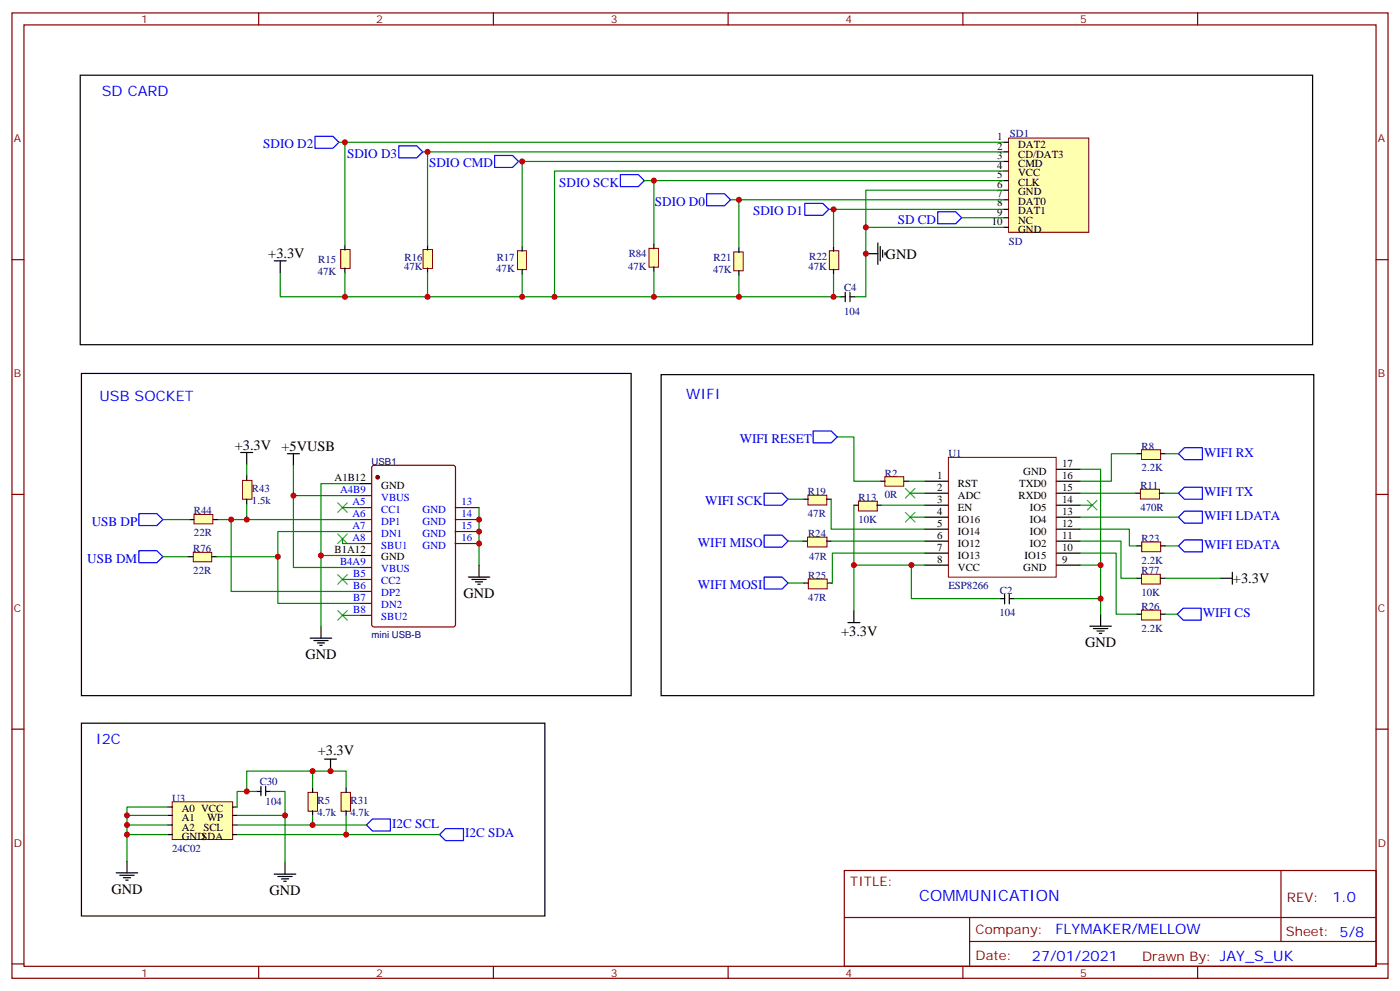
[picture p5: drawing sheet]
<svg xmlns="http://www.w3.org/2000/svg" width="412mm" height="292mm" viewBox="0 0 412 292" stroke-linecap="round" stroke-linejoin="round" font-family="sans-serif">
<g fill="none" stroke="#870000" stroke-width=".35">
<path d="M3.5 3.8h405.4v284.3h-405.4zM7.1 7.3h398.2v277.3h-398.2zM76.2 3.8v3.5M145.3 3.8v3.5M214.5 3.8v3.5M283.6 3.8v3.5M352.8 3.8v3.5M3.5 76.5h3.6M405.3 76.5h3.6M3.5 145.6h3.6M405.3 145.6h3.6M3.5 214.8h3.6"/>
<path d="M405.3 214.8h3.6M248.7 256.4h156.6v28.2h-156.6zM377.3 256.4v20.9M248.7 270.2h156.5M285.6 277.3h119.6M285.6 270.2v14.2M3.5 283.9h3.6M76.2 284.6v3.5M145.3 284.6v3.5M214.5 284.6v3.5M283.6 284.6v3.5M352.8 284.6v3.5"/>
<path d="M405.3 283.9h3.6"/>
</g>
<path d="M191.2 73.1h2.7v5.6h-2.7z" fill="#ffffb0" stroke="#800000" stroke-width=".29"/>
<path d="M192.6 71.9v1.4M192.6 78.6v1.4M247.6 87.4h1.4M249 86.1v2.8M250.4 86.1v2.8M250.5 87.4h1.4" fill="none" stroke="#000" stroke-width=".35"/>
<path d="M244.3 73.9h2.8v5.5h-2.8z" fill="#ffffb0" stroke="#800000" stroke-width=".29"/>
<path d="M245.5 72.6v1.4M245.5 79.3v1.4" fill="none" stroke="#000" stroke-width=".35"/>
<path d="M216.1 74.2h2.8v5.6h-2.8z" fill="#ffffb0" stroke="#800000" stroke-width=".29"/>
<path d="M217.7 73v1.3M217.7 79.7v1.4" fill="none" stroke="#000" stroke-width=".35"/>
<path d="M152.4 73.9h2.7v5.5h-2.7z" fill="#ffffb0" stroke="#800000" stroke-width=".29"/>
<path d="M153.8 72.6v1.4M153.8 79.3v1.4" fill="none" stroke="#000" stroke-width=".35"/>
<path d="M124.6 73.5h2.8v5.6h-2.8z" fill="#ffffb0" stroke="#800000" stroke-width=".29"/>
<path d="M125.9 72.2v1.4M125.9 79v1.4" fill="none" stroke="#000" stroke-width=".35"/>
<path d="M100.4 73.5h2.7v5.6h-2.7z" fill="#ffffb0" stroke="#800000" stroke-width=".29"/>
<path d="M101.6 72.2v1.4M101.6 79v1.4" fill="none" stroke="#000" stroke-width=".35"/>
<path d="M297.1 40.7h23.6v27.7h-23.6z" fill="#ffffb0" stroke="#800000" stroke-width=".29"/>
<g fill="none" stroke="#000" stroke-width=".35">
<path d="M295.6 41.9h1.4M295.6 44.7h1.4M295.6 47.6h1.4M295.6 50.4h1.4M295.6 53.2h1.4M295.6 56h1.4M295.6 58.8h1.4M80.8 76.8h3.5M82.5 76.8v3.6M255.1 74.7h3.5M258.6 71.5v6.4M259.3 72.6v4.2"/>
<path d="M260 73.7v2.1M260.7 74.4v.7M295.6 61.7h1.4M295.6 64.1h1.4M295.6 67h1.4"/>
</g>
<path d="M92.8 40.1h5.3l1.7 1.8-1.7 1.8h-5.3zM117.5 43h5.3l1.7 1.7-1.7 1.8h-5.3zM145.7 45.8h5.3l1.8 1.8-1.8 1.7h-5.3zM182.7 51.4h5.3l1.8 1.8-1.8 1.8h-5.3zM208.1 57.1h5.3l1.8 1.7-1.8 1.8h-5.3zM237.1 59.9h5.3l1.7 1.8-1.7 1.7h-5.3zM276.2 62.4h5.3l1.8 1.7-1.8 1.8h-5.3z" fill="none" stroke="#00f" stroke-width=".35"/>
<g fill="none" stroke="#008700" stroke-width=".35">
<path d="M99.8 41.9h195.8M101.6 41.9v30.3M124.5 44.7h171.1M125.9 44.7v27.5M152.8 47.6h142.8M153.8 47.6v25M189.8 53.2h105.8M192.6 53.2v18.7M215.2 58.8h80.4M217.7 58.8v14.2M295.6 50.4h-132.3v37h-80.8v-7M295.6 56h-40.5v11h40.5"/>
<path d="M244.1 61.7h51.5M245.5 61.7v10.9M255.1 67v20.4h-3.2M283.3 64.1h12.3M101.6 80.4v7M125.9 80.4v7M153.8 80.7v6.7M192.6 80v7.4h-29.3M217.7 81.1v6.3h-25.1M245.5 80.7v6.7h-27.8M245.5 87.4h2.1"/>
</g>
<path d="M71.5 141.5h2.7v5.6h-2.7z" fill="#ffffb0" stroke="#800000" stroke-width=".29"/>
<path d="M72.7 140v1.4M72.7 147.1v1.3" fill="none" stroke="#000" stroke-width=".35"/>
<path d="M56.9 162.7h5.5v2.8h-5.5z" fill="#ffffb0" stroke="#800000" stroke-width=".29"/>
<path d="M55.4 164h1.4M62.5 164h1.4" fill="none" stroke="#000" stroke-width=".35"/>
<path d="M57.1 151.5h5.6v2.8h-5.6z" fill="#ffffb0" stroke="#800000" stroke-width=".29"/>
<g fill="none" stroke="#000" stroke-width=".35">
<path d="M70.9 133.3h3.5M72.7 133.3v3.5M84.7 133.6h3.5M86.4 133.6v3.6M55.7 153h1.4M62.8 153h1.4M105.8 142.5h3.6M105.8 163.6h3.6M137.9 170h6.4M139 170.7h4.2M140.1 171.4h2.1M140.8 172.1h.7"/>
<path d="M141.1 166.4v3.6M91.4 188h6.3M92.4 188.7h4.3M93.5 189.4h2.1M94.2 190.1h.7M94.5 184.4v3.6"/>
</g>
<g fill="none" stroke="#870000" stroke-width=".35">
<path d="M109.7 137.2l.5-.2h23.3l.6 .5 .1 46.5-.5 .6-23.5 .1-.7-.5v-46.5zM105.8 156.6h3.6M105.8 153h3.6M105.8 149.5h3.6M105.8 146h3.6M134.1 156.6h7M134.1 153h7M134.1 149.5h7M105.8 160.1h3.6M105.8 177.7h3.6M105.8 174.2h3.6M105.8 170.7h3.6"/>
<path d="M105.8 167.1h3.6M134.1 160.1h7M105.8 181.3h3.6"/>
</g>
<circle cx="111.2" cy="140.6" r=".53" fill="#870000" stroke="#870000" stroke-width=".35"/>
<path d="M99.5 157.3l2.8 2.8M99.5 148.1l2.8 2.8M102.3 157.3l-2.8 2.8M102.3 148.1l-2.8 2.8M99.5 169.3l2.8 2.8M99.5 179.8l2.8 2.9M102.3 169.3l-2.8 2.8M102.3 179.8l-2.8 2.9" fill="none" stroke="#3c3" stroke-width=".35"/>
<g fill="none" stroke="#008700" stroke-width=".35">
<path d="M86.4 137.2v8.8h19.4M48 153h7.7M64.2 153h41.6M68.1 153v21.2h37.7M72.7 148.4v4.6M86.4 146v21.1h19.4M100.9 158.7v1.4h4.9M100.9 149.5h4.9M105.8 142.5h-11.3v21.1h11.3M105.8 156.6h-24v21.1h24M141.1 149.5v16.9M48 164h7.4"/>
<path d="M63.9 164h17.9M94.5 163.6v20.8M100.9 170.7h4.9M100.9 181.3h4.9"/>
</g>
<path d="M40.9 151.3h5.3l1.8 1.7-1.8 1.8h-5.3zM40.9 162.2h5.3l1.8 1.8-1.8 1.7h-5.3z" fill="none" stroke="#00f" stroke-width=".35"/>
<path d="M336.2 169.1h5.6v2.9h-5.6z" fill="#ffffb0" stroke="#800000" stroke-width=".29"/>
<path d="M334.8 170.3h1.4M341.9 170.3h1.4" fill="none" stroke="#000" stroke-width=".35"/>
<path d="M252.9 147.6h5.5v2.9h-5.5z" fill="#ffffb0" stroke="#800000" stroke-width=".29"/>
<path d="M251.5 148.8h1.4M258.3 148.8h1.3" fill="none" stroke="#000" stroke-width=".35"/>
<path d="M335.9 144.1h5.6v2.9h-5.6z" fill="#ffffb0" stroke="#800000" stroke-width=".29"/>
<path d="M334.4 145.3h1.4M341.5 145.3h1.4" fill="none" stroke="#000" stroke-width=".35"/>
<path d="M336.3 132.5h5.6v2.8h-5.6z" fill="#ffffb0" stroke="#800000" stroke-width=".29"/>
<path d="M334.8 133.6h1.4M341.9 133.6h1.4" fill="none" stroke="#000" stroke-width=".35"/>
<path d="M336.3 159.6h5.6v2.9h-5.6z" fill="#ffffb0" stroke="#800000" stroke-width=".29"/>
<path d="M334.8 160.8h1.4M341.9 160.8h1.4" fill="none" stroke="#000" stroke-width=".35"/>
<path d="M238.1 170.6h5.6v2.8h-5.6z" fill="#ffffb0" stroke="#800000" stroke-width=".29"/>
<path d="M236.7 171.7h1.4M243.8 171.7h1.4" fill="none" stroke="#000" stroke-width=".35"/>
<path d="M237.9 158.2h5.7v2.9h-5.7z" fill="#ffffb0" stroke="#800000" stroke-width=".29"/>
<path d="M236.4 159.4h1.4M243.4 159.4h1.4" fill="none" stroke="#000" stroke-width=".35"/>
<path d="M238 145.9h5.5v2.8h-5.5z" fill="#ffffb0" stroke="#800000" stroke-width=".29"/>
<path d="M236.7 147h1.4M243.4 147h1.4" fill="none" stroke="#000" stroke-width=".35"/>
<path d="M336.3 179.7h5.6v2.9h-5.6z" fill="#ffffb0" stroke="#800000" stroke-width=".29"/>
<path d="M334.8 180.9h1.4M341.9 180.9h1.4" fill="none" stroke="#000" stroke-width=".35"/>
<path d="M260.7 140.4h5.5v2.8h-5.5z" fill="#ffffb0" stroke="#800000" stroke-width=".29"/>
<g fill="none" stroke="#000" stroke-width=".35">
<path d="M23.6 22.2h363v79.3h-363zM24 110h161.9v94.9h-161.9zM194.7 110.3h192.3v94.6h-192.3zM311.1 138.2h7.1M259.3 141.7h1.4M266.4 141.7h1.4M272.3 141.7h7.1M272.3 145.3h7.1M272.3 148.8h7.1M272.3 152.3h7.1M272.3 155.9h7.1M272.3 159.4h7.1"/>
<path d="M311.1 141.7h7.1M311.1 145.3h7.1M311.1 148.8h7.1M311.1 152.3h7.1M311.1 155.9h7.1M311.1 159.4h7.1M251.5 179.8v3.6M272.3 162.9h7.1M272.3 166.4h7.1M294.6 176.3h1.4M295.9 175.1v2.8M297.3 175.1v2.8"/>
<path d="M297.4 176.3h1.4M311.1 162.9h7.1M311.1 166.4h7.1M359.5 170.3h3.5M363 168.6v3.5M249.8 183.4h3.5M321 184.4h6.4M322.1 185.1h4.2M323.1 185.8h2.2M323.8 186.5h.8M324.2 180.9v3.5"/>
</g>
<path d="M279.4 134.7h31.7v35.3h-31.7z" fill="none" stroke="#800000" stroke-width=".29"/>
<path d="M266.7 143.9l2.8 2.8M266.7 150.9l2.8 2.8M269.5 143.9l-2.8 2.8M269.5 150.9l-2.8 2.8M320.3 147.4l2.8 2.8M323.1 147.4l-2.8 2.8" fill="none" stroke="#3c3" stroke-width=".35"/>
<g fill="none" stroke="#008700" stroke-width=".35">
<path d="M246.6 128.7h4.9v13h7.8M318.2 138.2h6v42.7M334.8 133.6h-7.4v8.1h-9.2M343.3 133.6h3.8M232.1 159.4h4.3M232.1 147h4.6M244.8 147v8.9h27.5M244.8 159.4h27.5M251.5 148.8v17.6h20.8M259.6 148.8h12.7M267.8 141.7h4.5M268.1 145.3h4.2"/>
<path d="M268.1 152.3h4.2M318.2 159.4h12v10.9h4.6M318.2 155.9h14.5v4.9h2.1M318.2 145.3h16.2M318.2 152.3h28.9M318.2 148.8h3.5M342.9 145.3h4.2M232.1 171.7h4.6M251.5 166.4v13.4M268.5 166.4v9.9h26.1M272.3 162.9h-27.1v8.8M298.8 176.3h25.4"/>
<path d="M318.2 162.9h10.6v18h6M318.2 166.4h6M343.3 170.3h16.2M343.3 160.8h3.8M343.3 180.9h3.5"/>
</g>
<path d="M239.5 126.9h5.3l1.8 1.8-1.8 1.8h-5.3zM347.1 133.6l1.8-1.7h5.3v3.5h-5.3zM225.1 145.3h5.3l1.7 1.7-1.7 1.8h-5.3zM225.1 157.6h5.3l1.7 1.8-1.7 1.7h-5.3zM347.1 145.3l1.8-1.8h5.3v3.5h-5.3zM347.1 152.3l1.8-1.7h5.3v3.5h-5.3zM225.1 170h5.3l1.7 1.7-1.7 1.8h-5.3zM347.1 160.8l1.8-1.8h5.3v3.6h-5.3zM346.8 180.9l1.7-1.8h5.3v3.6h-5.3z" fill="none" stroke="#00f" stroke-width=".35"/>
<path d="M100.5 233.4h2.8v5.5h-2.8z" fill="#ffffb0" stroke="#800000" stroke-width=".29"/>
<path d="M102 232.1v1.3M102 238.8v1.4" fill="none" stroke="#000" stroke-width=".35"/>
<path d="M90.8 233.4h2.7v5.5h-2.7z" fill="#ffffb0" stroke="#800000" stroke-width=".29"/>
<path d="M75.5 233.1h1.4M76.9 231.6v2.8M78.3 231.6v2.8M78.3 233.1h1.4M92.1 232.1v1.3M92.1 238.8v1.4" fill="none" stroke="#000" stroke-width=".35"/>
<path d="M50.7 236.2h17.8v11.1h-17.8z" fill="#ffffb0" stroke="#800000" stroke-width=".29"/>
<g fill="none" stroke="#000" stroke-width=".35">
<path d="M24 213h136.5v56.8h-136.5zM49.4 237.7h1.4M68.5 237.7h1.3M95.6 223.6h3.5M97.4 223.6v3.5M34.2 257.1h6.4M35.3 257.8h4.2M36.3 258.5h2.2M37 259.2h.7M37.4 253.6v3.5M49.4 240.2h1.4M49.4 243h1.4"/>
<path d="M49.4 245.8h1.4M68.5 240.2h1.3M68.5 243h1.3M68.5 245.8h1.3M80.8 257.5h6.3M81.8 258.2h4.3M82.9 258.9h2.1M83.6 259.6h.7M84 253.9v3.6"/>
</g>
<g fill="none" stroke="#008700" stroke-width=".35">
<path d="M72.7 136.8v3.2M49.4 237.7h-12v15.9M75.5 233.1h-5.7v4.6M79.7 233.1h4.3v20.8M92.1 227.1v5M102 232.1v-5h-29.3v6M37.4 240.2h12M37.4 243h12M37.4 245.8h12M69.8 240.2h14.2M69.8 243h38.1M69.8 245.8h59.7"/>
<path d="M92.1 240.2v2.8M102 240.2v5.6"/>
</g>
<path d="M107.9 243l1.8-1.8h5.3v3.6h-5.3zM131.2 244.1h5.3v3.5h-5.3l-1.7-1.8z" fill="none" stroke="#00f" stroke-width=".35"/>
<g fill="#c00">
<circle cx="101.6" cy="41.9" r=".88"/>
<circle cx="125.9" cy="44.7" r=".88"/>
<circle cx="153.8" cy="47.6" r=".88"/>
<circle cx="101.6" cy="87.4" r=".88"/>
<circle cx="125.9" cy="87.4" r=".88"/>
<circle cx="153.8" cy="87.4" r=".88"/>
<circle cx="192.6" cy="53.2" r=".88"/>
<circle cx="163.3" cy="87.4" r=".88"/>
<circle cx="192.6" cy="87.4" r=".88"/>
<circle cx="217.7" cy="58.8" r=".88"/>
<circle cx="245.5" cy="61.7" r=".88"/>
<circle cx="217.7" cy="87.4" r=".88"/>
<circle cx="245.5" cy="87.4" r=".88"/>
<circle cx="255.1" cy="67" r=".88"/>
<circle cx="255.1" cy="74.7" r=".88"/>
<circle cx="141.1" cy="160.1" r=".88"/>
<circle cx="141.1" cy="156.6" r=".88"/>
<circle cx="141.1" cy="153" r=".88"/>
<circle cx="86.4" cy="146" r=".88"/>
<circle cx="94.5" cy="163.6" r=".88"/>
<circle cx="72.7" cy="153" r=".88"/>
<circle cx="81.8" cy="164" r=".88"/>
<circle cx="68.1" cy="153" r=".88"/>
<circle cx="268.5" cy="166.4" r=".88"/>
<circle cx="324.2" cy="166.4" r=".88"/>
<circle cx="324.2" cy="176.3" r=".88"/>
<circle cx="37.4" cy="240.2" r=".88"/>
<circle cx="37.4" cy="243" r=".88"/>
<circle cx="37.4" cy="245.8" r=".88"/>
<circle cx="84" cy="240.2" r=".88"/>
<circle cx="102" cy="245.8" r=".88"/>
<circle cx="92.1" cy="243" r=".88"/>
<circle cx="72.7" cy="233.1" r=".88"/>
<circle cx="97.4" cy="227.1" r=".88"/>
<circle cx="92.1" cy="227.1" r=".88"/>
<circle cx="251.5" cy="166.4" r=".88"/>
</g>
<text font-size="4.6" fill="#00f" x="270.8" y="265.4">COMMUNICATION</text>
<g font-size="4.2" fill="#00f">
<text x="30" y="28.2">SD CARD</text>
<text x="29.3" y="118.1">USB SOCKET</text>
<text x="202.1" y="117.4">WIFI</text>
<text x="28.2" y="219">I2C</text>
<text x="392.5" y="265.7">1.0</text>
<text x="310.9" y="275.2">FLYMAKER/MELLOW</text>
<text x="304" y="283">27/01/2021</text>
</g>
<g font-size="4.2">
<text x="79" y="76.1">+3.3V</text>
<text x="260.9" y="76.2">GND</text>
<text x="69.1" y="132.6">+3.3V</text>
<text x="82.9" y="132.9">+5VUSB</text>
<text x="363.2" y="171.8">+3.3V</text>
<text x="136.5" y="176">GND</text>
<text x="247.8" y="187.3">+3.3V</text>
<text x="319.6" y="190.5">GND</text>
<text x="90" y="194">GND</text>
<text x="93.6" y="222.5">+3.3V</text>
<text x="32.8" y="263.2">GND</text>
<text x="79.4" y="263.5">GND</text>
</g>
<g font-size="3.9" fill="#00f">
<text x="77.5" y="43.7">SDIO D2</text>
<text x="102.2" y="46.5">SDIO D3</text>
<text x="126.4" y="49.3">SDIO CMD</text>
<text x="164.7" y="55">SDIO SCK</text>
<text x="192.9" y="60.6">SDIO D0</text>
<text x="221.8" y="63.4">SDIO D1</text>
<text x="264.4" y="65.9">SD CD</text>
<text x="217.9" y="130.5">WIFI RESET</text>
<text x="354.7" y="134.5">WIFI RX</text>
<text x="207.7" y="148.8">WIFI SCK</text>
<text x="354.7" y="146.1">WIFI TX</text>
<text x="27" y="154.8">USB DP</text>
<text x="354.7" y="153.2">WIFI LDATA</text>
<text x="205.6" y="161.1">WIFI MISO</text>
<text x="354.7" y="161.7">WIFI EDATA</text>
<text x="25.7" y="165.7">USB DM</text>
<text x="205.6" y="173.5">WIFI MOSI</text>
<text x="354.3" y="181.8">WIFI CS</text>
<text x="115.5" y="243.9">I2C SCL</text>
<text x="137" y="246.7">I2C SDA</text>
</g>
<g font-size="3.9" fill="#800">
<text x="250.5" y="261">TITLE:</text>
<text x="379.1" y="265.7">REV:</text>
<text x="287.4" y="275.2">Company:</text>
<text x="378.7" y="275.8">Sheet: 5/8</text>
<text x="287.4" y="282.9">Date:</text>
<text x="336.4" y="282.9">Drawn By: JAY_S_UK</text>
</g>
<g font-size="3.2" fill="#800">
<text x="41.6" y="6.8">1</text>
<text x="110.8" y="6.8">2</text>
<text x="179.9" y="6.8">3</text>
<text x="249.1" y="6.8">4</text>
<text x="318.2" y="6.8">5</text>
<text x="4.1" y="41.9">A</text>
<text x="405.9" y="41.9">A</text>
<text x="4.1" y="111.1">B</text>
<text x="405.9" y="111.1">B</text>
<text x="4.1" y="180.2">C</text>
<text x="405.9" y="180.2">C</text>
<text x="4.1" y="249.3">D</text>
<text x="405.9" y="249.3">D</text>
<text x="41.6" y="287.6">1</text>
<text x="110.8" y="287.6">2</text>
<text x="179.9" y="287.6">3</text>
<text x="249.1" y="287.6">4</text>
<text x="318.2" y="287.6">5</text>
</g>
<g font-size="3.2">
<text x="293.8" y="41.3">1</text>
<text x="293.8" y="44.1">2</text>
<text x="293.8" y="46.9">3</text>
<text x="299.9" y="43.6">DAT2</text>
<text x="299.9" y="46.4">CD/DAT3</text>
<text x="293.8" y="49.7">4</text>
<text x="293.8" y="52.5">5</text>
<text x="299.9" y="49.2">CMD</text>
<text x="299.9" y="52">VCC</text>
<text x="293.8" y="55.2">6</text>
<text x="293.8" y="58">7</text>
<text x="299.9" y="54.7">CLK</text>
<text x="299.9" y="57.5">GND</text>
<text x="293.8" y="60.8">8</text>
<text x="293.8" y="63.6">9</text>
<text x="299.9" y="60.3">DAT0</text>
<text x="299.9" y="63.1">DAT1</text>
<text x="299.9" y="65.9">NC</text>
<text x="292.2" y="66.3">10</text>
<text x="299.9" y="68.6">GND</text>
<text x="312.9" y="137.5">17</text>
<text x="98.6" y="141.6">A1B12</text>
<text x="112.3" y="143.9">GND</text>
<text x="276" y="141.1">1</text>
<text x="282.2" y="143.4">RST</text>
<text x="300.2" y="143.4">TXD0</text>
<text x="301.4" y="139.8">GND</text>
<text x="312.9" y="141.1">16</text>
<text x="276" y="144.6">2</text>
<text x="276" y="148.1">3</text>
<text x="282.2" y="146.9">ADC</text>
<text x="300" y="146.9">RXD0</text>
<text x="312.9" y="148.1">14</text>
<text x="312.9" y="144.6">15</text>
<text x="276" y="151.6">4</text>
<text x="276" y="155.2">5</text>
<text x="282.2" y="150.4">EN</text>
<text x="282.2" y="153.9">IO16</text>
<text x="303.4" y="153.9">IO4</text>
<text x="303.4" y="150.4">IO5</text>
<text x="312.9" y="155.2">12</text>
<text x="312.9" y="151.6">13</text>
<text x="276" y="158.7">6</text>
<text x="282.2" y="157.5">IO14</text>
<text x="282.2" y="161">IO12</text>
<text x="303.4" y="161">IO2</text>
<text x="303.4" y="157.5">IO0</text>
<text x="312.9" y="158.7">11</text>
<text x="98.6" y="162.8">B1A12</text>
<text x="112.3" y="165.1">GND</text>
<text x="276" y="162.2">7</text>
<text x="276" y="165.8">8</text>
<text x="282.2" y="164.5">IO13</text>
<text x="301.8" y="164.5">IO15</text>
<text x="312.9" y="165.8">9</text>
<text x="312.9" y="162.2">10</text>
<text x="282.2" y="168">VCC</text>
<text x="301.4" y="168">GND</text>
<text x="53.5" y="239.1">A0 VCC</text>
<text x="53.5" y="241.9">A1</text>
<text x="53.5" y="244.7">A2</text>
<text x="59.9" y="244.7">SCL</text>
<text x="61" y="241.9">WP</text>
<text x="53.5" y="247.5">GNDSDA</text>
</g>
<g font-size="3.2" fill="#000080">
<text x="297.5" y="40.5">SD1</text>
<text x="93.8" y="77.5">R15</text>
<text x="119.2" y="76.8">R16</text>
<text x="146.3" y="76.8">R17</text>
<text x="185.2" y="75.8">R84</text>
<text x="210.2" y="76.8">R21</text>
<text x="238.4" y="76.5">R22</text>
<text x="297.2" y="72.2">SD</text>
<text x="93.6" y="81.1">47K</text>
<text x="119" y="79.6">47K</text>
<text x="146.2" y="80">47K</text>
<text x="185" y="79.6">47K</text>
<text x="210" y="80.3">47K</text>
<text x="238.1" y="79.7">47K</text>
<text x="248.6" y="85.7">C4</text>
<text x="248.6" y="92.7">104</text>
<text x="279.4" y="134.7">U1</text>
<text x="336.3" y="132.5">R8</text>
<text x="260.7" y="140.4">R2</text>
<text x="336.3" y="138.9">2.2K</text>
<text x="74.2" y="148.6">1.5k</text>
<text x="74.2" y="145">R43</text>
<text x="238" y="145.9">R19</text>
<text x="252.9" y="147.6">R13</text>
<text x="260.7" y="146.7">0R</text>
<text x="335.9" y="144.1">R11</text>
<text x="57.1" y="151.5">R44</text>
<text x="238" y="152.3">47R</text>
<text x="252.9" y="154">10K</text>
<text x="335.9" y="150.5">470R</text>
<text x="57.1" y="157.8">22R</text>
<text x="238.1" y="158.3">R24</text>
<text x="336.3" y="159.6">R23</text>
<text x="56.9" y="162.7">R76</text>
<text x="238.4" y="165">47R</text>
<text x="336.3" y="166">2.2K</text>
<text x="56.9" y="169">22R</text>
<text x="238.1" y="170.6">R25</text>
<text x="279.4" y="173.5">ESP8266</text>
<text x="336.2" y="169.1">R77</text>
<text x="238.1" y="177">47R</text>
<text x="294.6" y="174.9">C2</text>
<text x="336.2" y="175.6">10K</text>
<text x="336.3" y="179.7">R26</text>
<text x="294.4" y="181.6">104</text>
<text x="336.3" y="186.1">2.2K</text>
<text x="76.5" y="231.2">C30</text>
<text x="50.7" y="236.2">U3</text>
<text x="78.3" y="237.1">104</text>
<text x="93.5" y="236.9">R5</text>
<text x="103.3" y="236.9">R31</text>
<text x="93.5" y="240.4">4.7k</text>
<text x="103.3" y="240.4">4.7k</text>
<text x="50.7" y="250.8">24C02</text>
</g>
<g font-size="3.2" fill="#00f">
<text x="100.2" y="145.2">A4B9</text>
<text x="103.8" y="148.7">A5</text>
<text x="112.3" y="147.4">VBUS</text>
<text x="135.9" y="148.7">13</text>
<text x="103.8" y="155.7">A7</text>
<text x="103.8" y="152.2">A6</text>
<text x="112.3" y="154.5">DP1</text>
<text x="112.3" y="151">CC1</text>
<text x="124.5" y="154.5">GND</text>
<text x="124.5" y="151">GND</text>
<text x="135.9" y="155.7">15</text>
<text x="135.9" y="152.2">14</text>
<text x="103.8" y="159.3">A8</text>
<text x="112.3" y="161.6">SBU1</text>
<text x="112.3" y="158">DN1</text>
<text x="124.5" y="161.6">GND</text>
<text x="124.5" y="158">GND</text>
<text x="135.9" y="159.3">16</text>
<text x="100.2" y="166.3">B4A9</text>
<text x="104" y="173.4">B6</text>
<text x="104" y="169.8">B5</text>
<text x="112.3" y="172.1">CC2</text>
<text x="112.3" y="168.6">VBUS</text>
<text x="104" y="176.9">B7</text>
<text x="112.3" y="179.2">DN2</text>
<text x="112.3" y="175.7">DP2</text>
<text x="104" y="180.4">B8</text>
<text x="112.3" y="182.7">SBU2</text>
</g>
<g font-size="2.8" fill="#000080">
<text x="109.5" y="137">USB1</text>
<text x="109.5" y="187.8">mini USB-B</text>
</g>
</svg>
